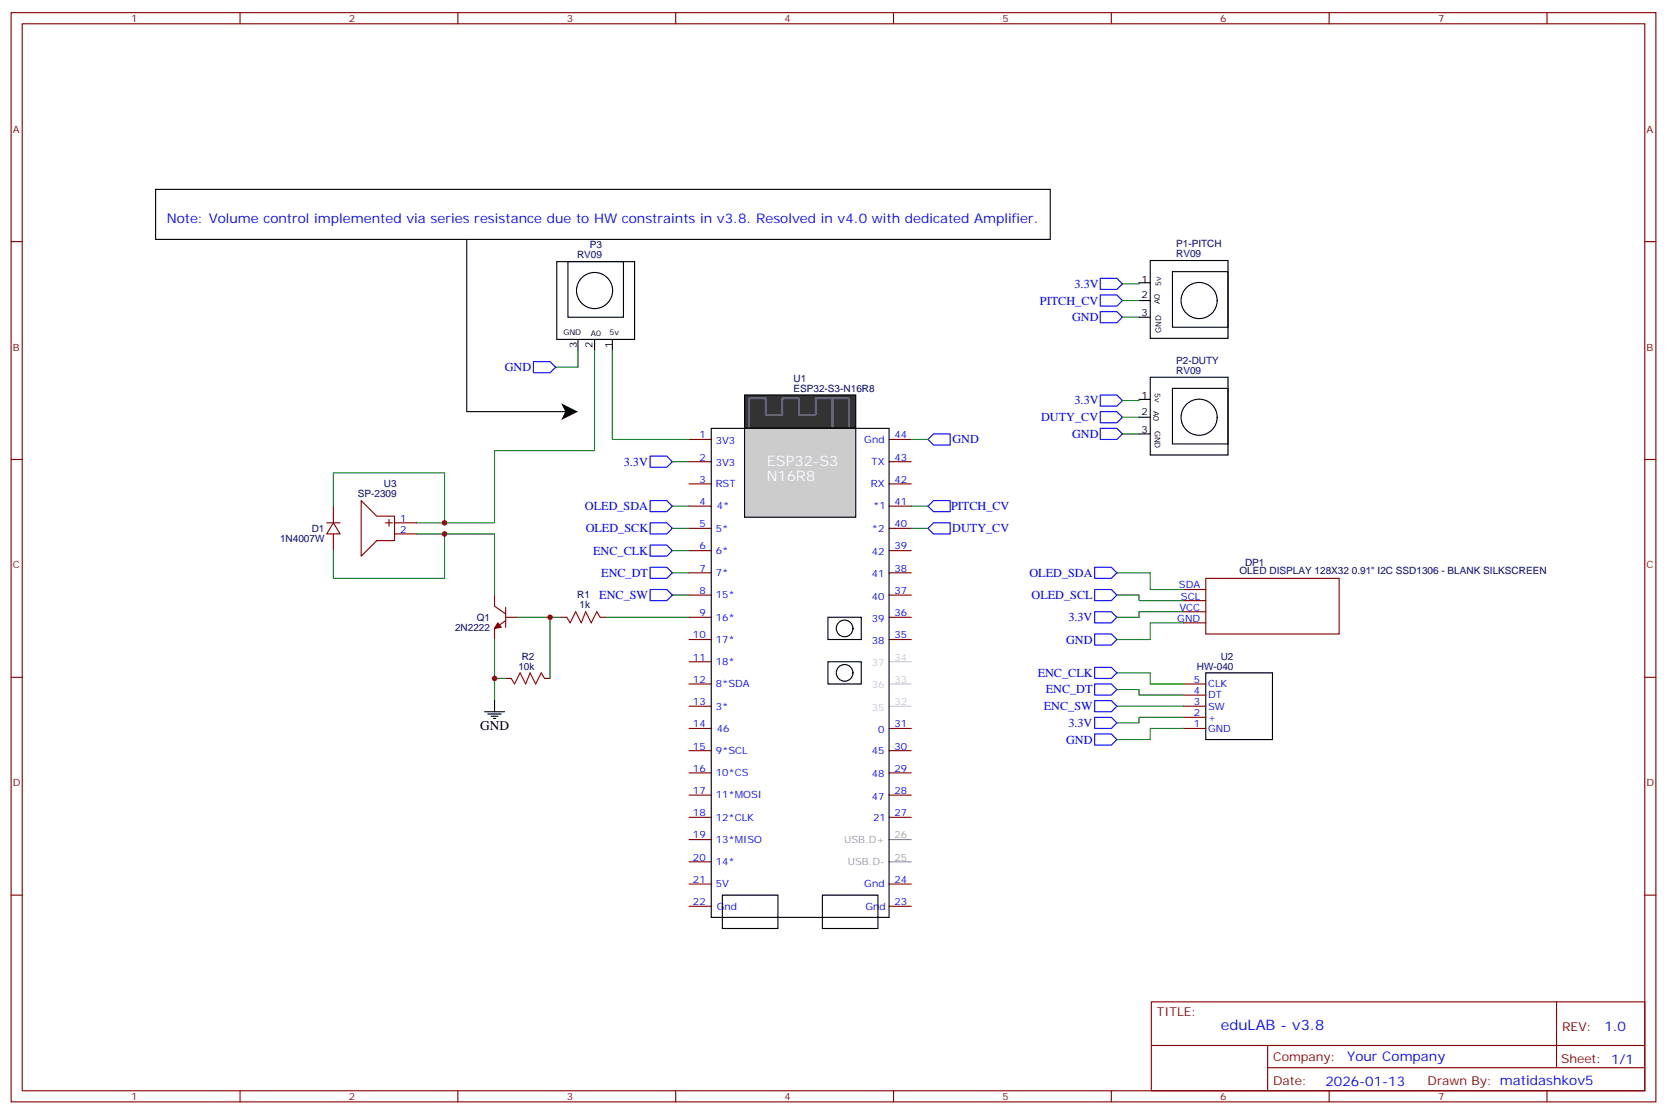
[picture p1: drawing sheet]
<svg xmlns="http://www.w3.org/2000/svg" width="529mm" height="354mm" viewBox="0 0 529 354" stroke-linecap="round" stroke-linejoin="round" font-family="sans-serif">
<g fill="none" stroke="#870000" stroke-width=".35">
<path d="M3.5 4h522.1v345.7h-522.1zM7.1 7.5h515v338.7h-515zM76.2 4v3.5M145.3 4v3.5M214.5 4v3.5M283.6 4v3.5M352.8 4v3.5M421.9 4v3.5M491.1 4v3.5M3.5 76.7h3.6M522.1 76.7h3.5M218.7 139.5h7.1"/>
<path d="M282.2 139.5h7.1M3.5 145.8h3.6M218.7 146.5h7.1M218.7 153.6h7.1M282.2 146.5h7.1M282.2 153.6h7.1M522.1 145.8h3.5M218.7 160.7h7.1M218.7 167.7h7.1M218.7 174.8h7.1M282.2 160.7h7.1M282.2 167.7h7.1"/>
<path d="M282.2 174.8h7.1M218.7 181.8h7.1M218.7 188.9h7.1M218.7 195.9h7.1M282.2 181.8h7.1M282.2 188.9h7.1M282.2 195.9h7.1M3.5 215h3.6M218.7 203h7.1M218.7 210h7.1M218.7 217.1h7.1M282.2 203h7.1"/>
<path d="M522.1 215h3.5M218.7 224.2h7.1M218.7 231.2h7.1M218.7 238.3h7.1M282.2 231.2h7.1M282.2 238.3h7.1M218.7 245.3h7.1M218.7 252.4h7.1M218.7 259.4h7.1M282.2 245.3h7.1M282.2 252.4h7.1M282.2 259.4h7.1"/>
<path d="M218.7 266.5h7.1M218.7 273.5h7.1M3.5 284.1h3.6M218.7 280.6h7.1M218.7 287.7h7.1M282.2 280.6h7.1M282.2 287.7h7.1M522.1 284.1h3.5M365.5 318h156.6v28.2h-156.6zM494.1 318v20.9M365.5 331.8h156.5M402.4 338.9h119.6"/>
<path d="M402.4 331.8v14.2M76.2 346.2v3.5M145.3 346.2v3.5M214.5 346.2v3.5M283.6 346.2v3.5M352.8 346.2v3.5M421.9 346.2v3.5M491.1 346.2v3.5"/>
</g>
<path d="M282.2 273.5h7.1M282.2 266.5h7.1" fill="none" stroke="#999" stroke-width=".35"/>
<path d="M282.2 217.1h7.1M282.2 210h7.1M282.2 224.2h7.1" fill="none" stroke="#ccc" stroke-width=".35"/>
<path d="M225.8 136h56.4v155.2h-56.4z" fill="none" stroke="#000" stroke-width=".35"/>
<path d="M236.4 125.4h35.2v10.6h-35.2z" fill="#333" stroke="#000" stroke-width=".35"/>
<path d="M236.4 136h35.2v28.2h-35.2z" fill="#ccc" stroke="#000" stroke-width=".35"/>
<g fill="none" stroke="#000" stroke-width=".35">
<path d="M49.4 60.1h284v15.9h-284zM148.2 76v54.7h31.7M176.7 83h24.7v24.7h-24.7zM180.3 83h17.6v17.7h-17.6zM361.6 95.4h3.5M361.6 89.7h3.5M365.1 82.7h24.7v24.7h-24.7zM372.2 86.2h17.6v17.7h-17.6zM183.4 107.7v3.6M188.7 107.7v3.6M194.4 107.7v3.6M361.6 100.7h3.5"/>
<path d="M365.1 119.7h24.7v24.7h-24.7zM361.6 137.7h3.5M361.6 132.4h3.5M361.6 126.8h3.5M372.2 123.3h17.6v17.6h-17.6zM262.8 195.9h10.6v7.1h-10.6zM262.8 210h10.6v7.1h-10.6zM382.8 213.6h21.1v21.1h-21.1zM153.8 225.9h6.4M154.9 226.6h4.2M155.9 227.3h2.1M156.6 228h.7"/>
<path d="M157 222.4v3.5M229.3 284.1h17.6v10.6h-17.6zM261.1 284.1h17.6v10.6h-17.6z"/>
<circle cx="188.7" cy="92.2" r="5.7"/>
<circle cx="380.6" cy="95.4" r="5.7"/>
<circle cx="380.6" cy="132.4" r="5.7"/>
<circle cx="268.1" cy="199.5" r="2.65"/>
<circle cx="268.1" cy="213.6" r="2.65"/>
</g>
<path d="M237.8 135.3v-8.9h5.3v5.3h5.3v-5.3h5.2v5.3h5.3v-5.3h5.3v8.9v-8.9h5.3v8.9" fill="none" stroke="#666" stroke-width=".71"/>
<g fill="none" stroke="#870000" stroke-width=".35">
<path d="M114.7 158.9l4.9 4.9h5.6v7.8h-5.6l-4.9 4.9zM103.7 165.9h4.2M105.8 165.9l2.1 3.6h-4.2zM105.8 160.7v5.2M105.8 169.5v5.3M122.4 165.9h2.1M123.5 164.9v2.1M125.2 165.9h7.1M125.2 169.5h7.1M157 188.9v3.5l3.5 2.5M160.5 195.9h3.5M160.5 197l-3.5 2.5v3.5"/>
<path d="M160.5 192.8v6.3M178.2 195.9h1.7M190.5 195.9h1.8M375.7 197.7h7.1M375.7 194.2h7.1M375.7 190.6h7.1M375.7 187.1h7.1M382.8 183.6h42.3v17.6h-42.3zM160.5 215.3h1.8M172.9 215.3h1.7M375.7 217.1h7.1M375.7 220.6h7.1"/>
<path d="M375.7 224.2h7.1M375.7 227.7h7.1M375.7 231.2h7.1"/>
</g>
<path d="M179.9 195.9l1.1 1.8 1.7-3.5 1.8 3.5 1.4-3.5 1.8 3.5 1.7-3.5 1.1 1.7M162.3 215.3l1 1.8 1.8-3.5 1.8 3.5 1.4-3.5 1.7 3.5 1.8-3.5 1.1 1.7" fill="none" stroke="#a10000" stroke-width=".35"/>
<path d="M158 197.7l1.1 1.4-2.1 .4z" fill="#870000" stroke="#870000" stroke-width=".35"/>
<g fill="none" stroke="#008700" stroke-width=".35">
<path d="M356.3 95.4h5.3M361.6 89.7v.4h-5.3M183.4 111.3v5.3h-7M188.7 111.3v31.7h-31.7v22.9h-24.7M194.4 111.3v28.2h24.3M356.3 100.7h5.3M289.3 139.5h5.3M356.3 137.7h5.3M356.3 132.4h5.3M361.6 126.8v.3h-5.3M213.4 146.5h5.3M105.8 160.7v-10.6h35.3v15.8"/>
<path d="M132.3 169.5h24.7v19.4M141.1 169.5v14.1h-35.3v-8.8M213.4 160.7h5.3M213.4 167.7h5.3M213.4 174.8h5.3M289.3 160.7h5.3M289.3 167.7h5.3M164 195.9h14.2M174.6 195.9v19.4M192.3 195.9h26.4M213.4 181.8h5.3M213.4 188.9h5.3"/>
<path d="M354.5 181.8h10.6v5.3h10.6M354.5 188.9h7.1v1.7h14.1M375.7 194.2h-14.1v1.7h-7.1M375.7 197.7h-10.6v5.3h-10.6M157 203v12.3M160.5 215.3h-3.5v7.1M354.5 218.9h7.1v1.7h14.1M354.5 213.6h10.6v3.5h10.6M354.5 224.2h21.2M375.7 227.7h-14.1v1.7h-7.1M375.7 231.2h-10.6v3.5h-10.6"/>
</g>
<g fill="none" stroke="#00f" stroke-width=".35">
<path d="M349.2 98.9h5.3l1.8 1.8-1.8 1.7h-5.3zM349.2 88.3h5.3l1.8 1.8-1.8 1.8h-5.3zM349.2 93.6h5.3l1.8 1.8-1.8 1.8h-5.3zM169.3 114.8h5.3l1.8 1.8-1.8 1.7h-5.3zM296.3 137.7h5.3v3.6h-5.3l-1.7-1.8zM349.2 136h5.3l1.8 1.7-1.8 1.8h-5.3zM349.2 125.4h5.3l1.8 1.7-1.8 1.8h-5.3zM349.2 130.7h5.3l1.8 1.7-1.8 1.8h-5.3zM206.4 158.9h5.3l1.7 1.8-1.7 1.7h-5.3zM206.4 144.8h5.3l1.7 1.7-1.7 1.8h-5.3zM206.4 165.9h5.3l1.7 1.8-1.7 1.8h-5.3zM206.4 173h5.3l1.7 1.8-1.7 1.7h-5.3z"/>
<path d="M294.6 160.7l1.7-1.8h5.3v3.5h-5.3zM294.6 167.7l1.7-1.8h5.3v3.6h-5.3zM206.4 180.1h5.3l1.7 1.7-1.7 1.8h-5.3zM206.4 187.1h5.3l1.7 1.8-1.7 1.7h-5.3zM347.5 180.1h5.3l1.7 1.7-1.7 1.8h-5.3zM347.5 187.1h5.3l1.7 1.8-1.7 1.7h-5.3zM347.5 194.2h5.3l1.7 1.7-1.7 1.8h-5.3zM347.5 201.2h5.3l1.7 1.8-1.7 1.8h-5.3zM347.5 217.1h5.3l1.7 1.8-1.7 1.7h-5.3zM347.5 211.8h5.3l1.7 1.8-1.7 1.7h-5.3zM347.5 222.4h5.3l1.7 1.8-1.7 1.7h-5.3zM347.5 233h5.3l1.7 1.7-1.7 1.8h-5.3z"/>
<path d="M347.5 227.7h5.3l1.7 1.7-1.7 1.8h-5.3z"/>
</g>
<path d="M178.2 128l5.2 2.7-5.2 2.6 1.3-2.6z" fill="#000"/>
<g fill="#c00">
<circle cx="157" cy="215.3" r=".88"/>
<circle cx="141.1" cy="165.9" r=".88"/>
<circle cx="141.1" cy="169.5" r=".88"/>
<circle cx="174.6" cy="195.9" r=".88"/>
</g>
<g font-size="4.6" fill="#fff">
<text x="243.4" y="148">ESP32-S3</text>
<text x="243.4" y="152.6">N16R8</text>
</g>
<text font-size="4.6" fill="#00f" x="387.6" y="327">eduLAB - v3.8</text>
<g font-size="4.2" fill="#00f">
<text x="52.9" y="70.7">Note: Volume control implemented via series resistance due to HW constraints in v3.8. Resolved in v4.0 with dedicated Amplifier.</text>
<text x="509.3" y="327.3">1.0</text>
<text x="427.7" y="336.8">Your Company</text>
<text x="420.7" y="344.6">2026-01-13</text>
</g>
<text font-size="4.2" x="152.4" y="231.6">GND</text>
<g font-size="3.9" fill="#00f">
<text x="341.1" y="91.3">3.3V</text>
<text x="330.1" y="96.7">PITCH_CV</text>
<text x="340.3" y="102">GND</text>
<text x="160.2" y="117.7">GND</text>
<text x="341.1" y="128.3">3.3V</text>
<text x="330.5" y="133.7">DUTY_CV</text>
<text x="302.3" y="140.7">GND</text>
<text x="340.3" y="139">GND</text>
<text x="198" y="147.8">3.3V</text>
<text x="185.7" y="161.9">OLED_SDA</text>
<text x="301.9" y="161.9">PITCH_CV</text>
<text x="185.9" y="169">OLED_SCK</text>
<text x="302.3" y="169">DUTY_CV</text>
<text x="188.3" y="176">ENC_CLK</text>
<text x="190.8" y="183.1">ENC_DT</text>
<text x="326.8" y="183.1">OLED_SDA</text>
<text x="190.2" y="190.1">ENC_SW</text>
<text x="327.5" y="190.1">OLED_SCL</text>
<text x="339.1" y="197.2">3.3V</text>
<text x="338.4" y="204.3">GND</text>
<text x="329.4" y="214.8">ENC_CLK</text>
<text x="332" y="220.1">ENC_DT</text>
<text x="331.3" y="225.4">ENC_SW</text>
<text x="339.1" y="230.7">3.3V</text>
<text x="338.4" y="236">GND</text>
</g>
<g font-size="3.9" fill="#800">
<text x="367.2" y="322.6">TITLE:</text>
<text x="495.9" y="327.3">REV:</text>
<text x="404.1" y="336.8">Company:</text>
<text x="495.5" y="337.4">Sheet: 1/1</text>
<text x="404.1" y="344.5">Date:</text>
<text x="453.2" y="344.5">Drawn By: matidashkov5</text>
</g>
<g font-size="3.2" fill="#800">
<text x="41.6" y="7">1</text>
<text x="110.8" y="7">2</text>
<text x="179.9" y="7">3</text>
<text x="249.1" y="7">4</text>
<text x="318.2" y="7">5</text>
<text x="387.3" y="7">6</text>
<text x="456.5" y="7">7</text>
<text x="4.1" y="42.1">A</text>
<text x="522.6" y="42.1">A</text>
<text x="4.1" y="111.3">B</text>
<text x="522.6" y="111.3">B</text>
<text x="4.1" y="180.4">C</text>
<text x="522.6" y="180.4">C</text>
<text x="4.1" y="249.6">D</text>
<text x="522.6" y="249.6">D</text>
<text x="41.6" y="349.2">1</text>
<text x="110.8" y="349.2">2</text>
<text x="179.9" y="349.2">3</text>
<text x="249.1" y="349.2">4</text>
<text x="318.2" y="349.2">5</text>
<text x="387.3" y="349.2">6</text>
<text x="456.5" y="349.2">7</text>
</g>
<g font-size="3.2" fill="#000080">
<text x="183.2" y="82">RV09</text>
<text x="187.2" y="78.8">P3</text>
<text x="373.3" y="81.6">RV09</text>
<text x="373.3" y="78.4">P1-PITCH</text>
<text x="373.3" y="118.7">RV09</text>
<text x="373.3" y="115.5">P2-DUTY</text>
<text x="251.9" y="124.3">ESP32-S3-N16R8</text>
<text x="251.9" y="121.4">U1</text>
<text x="121.9" y="154.7">U3</text>
<text x="113.6" y="157.8">SP-2309</text>
<text x="88.9" y="172">1N4007W</text>
<text x="99" y="168.9">D1</text>
<text x="395.2" y="179.7">DP1</text>
<text x="393.5" y="182.2">OLED DISPLAY 128X32 0.91&quot; I2C SSD1306 - BLANK SILKSCREEN</text>
<text x="183.3" y="189.9">R1</text>
<text x="151.3" y="197">Q1</text>
<text x="184" y="193.1">1k</text>
<text x="144.5" y="200.2">2N2222</text>
<text x="165.6" y="209.3">R2</text>
<text x="387.5" y="209.3">U2</text>
<text x="164.6" y="212.5">10k</text>
<text x="379.9" y="212.5">HW-040</text>
</g>
<g font-size="3.2">
<text x="362.4" y="89.7">1</text>
<text x="362.4" y="94.7">2</text>
<text x="362.4" y="100.3">3</text>
<text x="183.1" y="110.5" transform="rotate(-90 183.1 110.5)">3</text>
<text x="188" y="110.5" transform="rotate(-90 188 110.5)">2</text>
<text x="194.4" y="110.5" transform="rotate(-90 194.4 110.5)">1</text>
<text x="362.4" y="131.7">2</text>
<text x="362.4" y="126.8">1</text>
<text x="362.4" y="137.4">3</text>
</g>
<g font-size="3.2" fill="#00f">
<text x="222" y="139.1">1</text>
<text x="227.2" y="140.9">3V3</text>
<text x="274.4" y="140.5">Gnd</text>
<text x="284" y="139.1">44</text>
<text x="222" y="146.2">2</text>
<text x="227.2" y="148">3V3</text>
<text x="276.7" y="147.6">TX</text>
<text x="284" y="146.2">43</text>
<text x="222" y="153.2">3</text>
<text x="227.2" y="154.7">RST</text>
<text x="276.4" y="154.7">RX</text>
<text x="284" y="153.2">42</text>
<text x="222" y="160.3">4</text>
<text x="227.5" y="161.7">4*</text>
<text x="277.1" y="161.7">*1</text>
<text x="284" y="160.3">41</text>
<text x="127" y="165.6">1</text>
<text x="222" y="167.4">5</text>
<text x="284" y="167.4">40</text>
<text x="127" y="169.1">2</text>
<text x="227.2" y="168.8">5*</text>
<text x="276.8" y="168.8">*2</text>
<text x="222" y="174.4">6</text>
<text x="227.2" y="175.8">6*</text>
<text x="276.8" y="176.2">42</text>
<text x="284" y="174.4">39</text>
<text x="222" y="181.5">7</text>
<text x="227.2" y="182.9">7*</text>
<text x="276.8" y="183.2">41</text>
<text x="284" y="181.5">38</text>
<text x="222" y="188.5">8</text>
<text x="227.2" y="189.9">15*</text>
<text x="276.8" y="190.3">40</text>
<text x="284" y="188.5">37</text>
<text x="374.2" y="186.8">SDA</text>
<text x="374.9" y="190.3">SCL</text>
<text x="222" y="195.6">9</text>
<text x="227.2" y="197">16*</text>
<text x="276.8" y="197.3">39</text>
<text x="284" y="195.6">36</text>
<text x="373.7" y="197.3">GND</text>
<text x="374.4" y="193.8">VCC</text>
<text x="220" y="202.6">10</text>
<text x="284" y="202.6">35</text>
<text x="220" y="209.7">11</text>
<text x="227.2" y="204">17*</text>
<text x="276.8" y="204.4">38</text>
<text x="227.2" y="211.1">18*</text>
<text x="220" y="216.7">12</text>
<text x="227.2" y="218.2">8*SDA</text>
<text x="379" y="216.7">5</text>
<text x="379" y="220.3">4</text>
<text x="383.5" y="218.2">CLK</text>
<text x="383.5" y="221.7">DT</text>
<text x="220" y="223.8">13</text>
<text x="227.2" y="225.2">3*</text>
<text x="379" y="223.8">3</text>
<text x="379" y="227.3">2</text>
<text x="383.5" y="225.2">SW</text>
<text x="220" y="230.9">14</text>
<text x="227.5" y="232.3">46</text>
<text x="278.8" y="232.6">0</text>
<text x="284" y="230.9">31</text>
<text x="379" y="230.9">1</text>
<text x="383.5" y="228.7">+</text>
<text x="383.5" y="232.3">GND</text>
<text x="220" y="237.9">15</text>
<text x="227.2" y="239.3">9*SCL</text>
<text x="276.8" y="239.3">45</text>
<text x="284" y="237.9">30</text>
<text x="220" y="245">16</text>
<text x="284" y="245">29</text>
<text x="227.2" y="246.4">10*CS</text>
<text x="276.8" y="246.7">48</text>
<text x="220" y="252">17</text>
<text x="227.2" y="253.4">11*MOSI</text>
<text x="276.8" y="253.8">47</text>
<text x="284" y="252">28</text>
<text x="220" y="259.1">18</text>
<text x="227.2" y="260.5">12*CLK</text>
<text x="277.1" y="260.5">21</text>
<text x="284" y="259.1">27</text>
<text x="220" y="266.1">19</text>
<text x="227.2" y="267.5">13*MISO</text>
<text x="220" y="273.2">20</text>
<text x="227.2" y="274.6">14*</text>
<text x="220" y="280.2">21</text>
<text x="227.2" y="281.7">5V</text>
<text x="274.4" y="281.7">Gnd</text>
<text x="284" y="280.2">24</text>
<text x="220" y="287.3">22</text>
<text x="284" y="287.3">23</text>
<text x="227.5" y="288.7">Gnd</text>
<text x="274.7" y="288.7">Gnd</text>
</g>
<g font-size="3.2" fill="#ccc">
<text x="284" y="209.7">34</text>
<text x="276.8" y="211.5">37</text>
<text x="276.8" y="218.5">36</text>
<text x="284" y="223.8">32</text>
</g>
<g font-size="3.2" fill="#999">
<text x="268" y="267.5">USB.D+</text>
<text x="284" y="266.1">26</text>
<text x="269.1" y="274.6">USB.D-</text>
<text x="284" y="273.2">25</text>
</g>
<g font-size="2.5">
<text x="368.6" y="90.8" transform="rotate(-90 368.6 90.8)">5v</text>
<text x="368.2" y="96.4" transform="rotate(-90 368.2 96.4)">A0</text>
<text x="178.8" y="106.3">GND</text>
<text x="187.6" y="106.7">A0</text>
<text x="193.5" y="106.3">5v</text>
<text x="368.6" y="105.6" transform="rotate(-90 368.6 105.6)">GND</text>
<text x="366.5" y="124.7" transform="rotate(90 366.5 124.7)">5v</text>
<text x="366.2" y="130.3" transform="rotate(90 366.2 130.3)">A0</text>
<text x="366.5" y="136.7" transform="rotate(90 366.5 136.7)">GND</text>
</g>
</svg>
